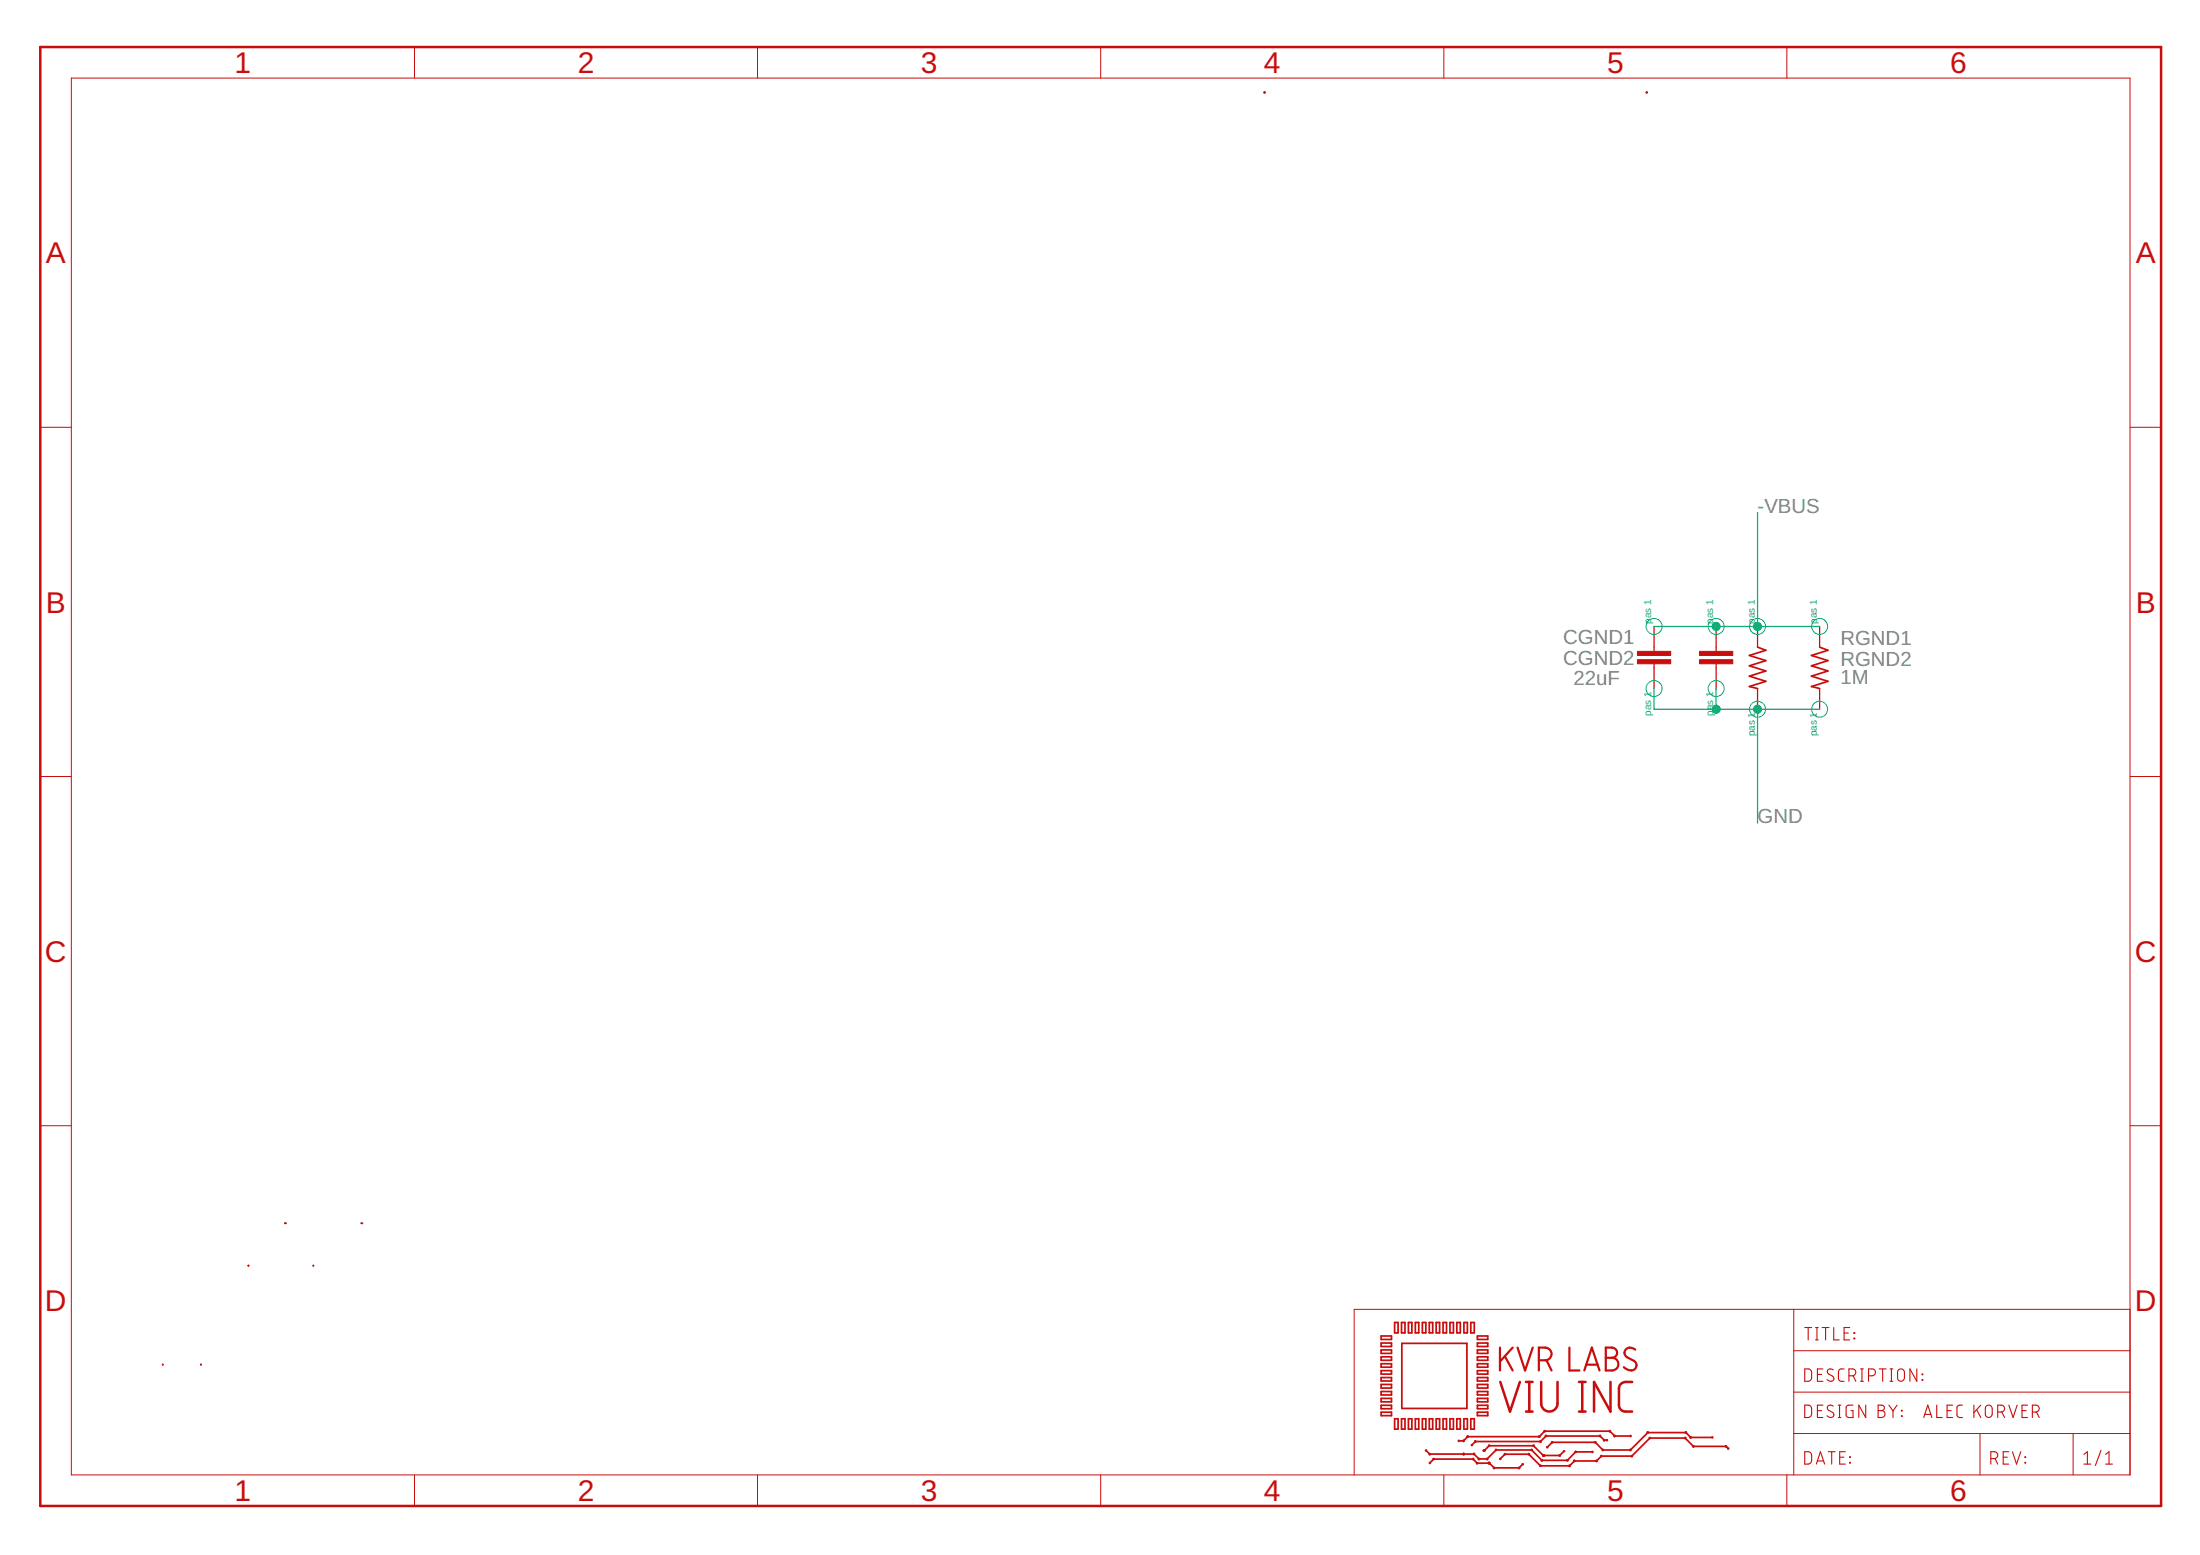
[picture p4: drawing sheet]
<svg xmlns="http://www.w3.org/2000/svg" width="297mm" height="210mm" viewBox="0 0 297 210" stroke-linecap="round" stroke-linejoin="round" font-family="sans-serif">
<g fill="none" stroke="#c90d0c" stroke-width=".14">
<path d="M9.6 10.5h278v188.6h-278zM56 6.3v4.2M102.3 6.3v4.2M148.6 6.3v4.2M194.9 6.3v4.2M241.3 6.3v4.2M5.4 57.7h4.2M287.6 57.7h4.2M5.4 104.8h4.2M287.6 104.8h4.2M5.4 152h4.2M287.6 152h4.2"/>
<path d="M242.2 176.7v22.4M287.6 176.7h-104.8v22.4M56 199.1v4.2M102.3 199.1v4.2M148.6 199.1v4.2M194.9 199.1v4.2M241.3 199.1v4.2M242.2 193.5h45.4M242.2 187.9h45.4M242.2 182.3h45.4M267.3 193.5v5.6M279.9 193.5v5.6"/>
</g>
<g fill="none" stroke="#c90d0c" stroke-width=".23">
<path d="M170.8 12.4v.1M170.8 12.4l-.1 .1M170.8 12.4v.2M222.3 12.4l.1 .1M222.3 12.4v.1M222.3 12.4v.2M237.3 87.4l1.1 .4-2.2 .7 2.2 .7-2.2 .7 2.2 .7-2.2 .7 2.2 .7-2.2 .7 1.1 .2M245.7 87.4l1.1 .4-2.2 .7 2.2 .7-2.2 .7 2.2 .7-2.2 .7 2.2 .7-2.2 .7 1.1 .2M33.5 170.8h.1M33.5 170.8v.1M38.5 165.1h.1M42.3 170.9h.1"/>
<path d="M48.8 165.1h.1M188.3 178.5h.5v1.4h-.5zM189.2 178.5h.5v1.4h-.5zM190.2 178.5h.4v1.4h-.4zM191.1 178.5h.5v1.4h-.5zM192 178.5h.5v1.4h-.5zM193 178.5h.4v1.4h-.4zM193.9 178.5h.5v1.4h-.5zM194.8 178.5h.5v1.4h-.5zM195.8 178.5h.4v1.4h-.4zM196.7 178.5h.5v1.4h-.5zM197.7 178.5h.4v1.4h-.4z"/>
<path d="M198.6 178.5h.5v1.4h-.5zM22 184.2h.1M27.1 184.2h.1M186.5 187.8h1.4v.5h-1.4zM186.5 180.3h1.4v.5h-1.4zM186.5 181.3h1.4v.5h-1.4zM186.5 182.2h1.4v.5h-1.4zM186.5 183.2h1.4v.4h-1.4zM186.5 184.1h1.4v.5h-1.4zM186.5 185h1.4v.5h-1.4zM186.5 185.9h1.4v.5h-1.4zM186.5 186.9h1.4v.5h-1.4z"/>
<path d="M186.5 188.8h1.4v.4h-1.4zM186.5 189.7h1.4v.5h-1.4zM186.5 190.6h1.4v.5h-1.4zM188.3 191.5h.5v1.4h-.5zM189.2 191.5h.5v1.4h-.5zM189.3 181.3h8.8v8.8h-8.8zM190.2 191.5h.4v1.4h-.4zM191.1 191.5h.5v1.4h-.5zM192 191.5h.5v1.4h-.5zM192.6 195.8l.4 .5h6l.7 .6h1.1l1.2-1.2h4.8l1.4 1.4h3.4l1.1-1.1h2.3M192.6 195.7l-.1 .1v.1M193 191.5h.4v1.4h-.4z"/>
<path d="M193 197.4l.1 .1M193 196.2v.2M193.1 197.5l.5-.5h5.3l.6 .5h1.6l.6 .6h3.4l.5-.4M193.1 196.2l-.1 .1M193.5 196.9l.1 .1M193.6 196.9v.1M193.9 191.5h.5v1.4h-.5zM194.8 191.5h.5v1.4h-.5zM195.8 191.5h.4v1.4h-.4zM196.7 191.5h.5v1.4h-.5zM197 194.4v.2M197.5 194.4v.1h.2"/>
<path d="M197.6 196.2l.1 .1M197.6 196.2h.1v.1M197.6 194.4v.2M197.6 196.2v.2M197.6 196.2l-.1 .1h.1M197.7 191.5h.4v1.4h-.4zM198.1 193.9l.1 .1M198.2 193.8v.2M198.6 191.5h.5v1.4h-.5zM198.7 195l.1 .1M198.9 196.9h.1l-.1 .1M198.9 196.9l-.1 .1"/>
<path d="M199 196.2v.1M199.1 196.2h-.2l.1 .1M199.2 194.5v.1M199.2 194.5v.2M199.5 197.4l-.1 .1 .1 .1M199.5 187.8h1.4v.5h-1.4zM199.5 182.2h1.4v.5h-1.4zM199.5 180.3h1.4v.5h-1.4zM199.5 181.3h1.4v.5h-1.4zM199.5 183.2h1.4v.4h-1.4zM199.5 184.1h1.4v.5h-1.4zM199.5 185h1.4v.5h-1.4z"/>
<path d="M199.5 185.9h1.4v.5h-1.4zM199.5 186.9h1.4v.5h-1.4zM199.5 188.8h1.4v.4h-1.4zM199.5 189.7h1.4v.5h-1.4zM199.5 190.6h1.4v.5h-1.4zM199.5 197.5l-.1 .1M199.7 196.9v.1M199.7 196.9v.1h-.1M200.3 195.7v.2M200.3 195.8l.8-.6h6l1.3 1.3h2.2l.6-.6M200.4 195.7v.2h.1M200.4 195.7l.1 .1-.1 .1"/>
<path d="M200.7 196.9v.1h.2M200.8 196.9v.1M201 195.1l.1 .1M201 197.4v.1M201 197.5h.1M201.1 195.1v.1M201.1 197.4v.1h-.1M201.1 197.5l-.1-.1 .1 .1-.1 .1M201.1 197.4h-.1v.1M201.7 198.1v.1M201.8 198.1v.1h-.1M202 195.7l.1 .1"/>
<path d="M202 195.7v.1M202.5 196.9v.1h.1M203.1 196.3h.2h-.1M203.2 196.2v.2M205 198.1v.1h.1M205.1 198.1v.1M205.5 197.6h.1v.1M206.4 196.2l.1 .1-.1 .1M206.5 196.3h-.1M206.8 195.7v.1M206.8 195.7l-.1 .1M207.1 195.1v.1"/>
<path d="M207.1 195.1h-.1v.1M207.8 193.9v.1h.1M207.8 193.8v.2M207.9 194.5v.1h.1M208 197.8v.1M208 194.5v.2M208 197.8v.1h-.1M208.2 197v.2M208.2 197.1v.1h-.1M208.4 196.4v.1M208.4 196.4h.1v.1zM208.4 196.4l-.1 .1"/>
<path d="M208.4 196.4l.1 .1h-.1v-.1M208.4 196.5h.1M208.5 193.1h.1v.2M208.6 193.1v.2M208.7 193.8h.1v.1M208.7 193.8v.1M208.9 195.3v.1h.1M209.5 194.6l.1 .1M209.6 194.6v.2M210.5 196.4v.1h.2M210.6 196.4v.1M211.1 195.9h.1"/>
<path d="M211.6 197.1l.1 .1M211.6 197v.2M211.9 197.8v.1h.1M211.9 197.8v.1M212.5 197.1h.1v.2M212.6 197.1l-.1 .1 .1 .1M212.7 195.9h.1v.1M212.7 195.9v.2M215 195.9l.1 .1-.1 .1M215.4 194.6v.2M215.4 194.6h-.1v.1M215.5 197.1v.2h.1"/>
<path d="M215.6 197.1v.2M216 193.8v.1M216.1 193.8h-.1v.1M216.2 196.5l.1 .1M216.2 196.5v.1M216.4 195.6v.2M216.5 195.7v.1h-.1M216.6 194.3l-.1 .1 .1 .1M216.6 194.4v.1h-.1M217 194.3v.2M217 194.4h-.4l-.6-.6h-7.3l-.7 .8h-8.8l-.5 .5M217.4 193.1v.2"/>
<path d="M217.4 193.1l-.1 .1v.1M218 193.8h-.1l.1 .1M218.1 193.8v.1h-.1M220.1 195.7v.1h.1M220.1 193.8h.1l-.1 .1M220.1 195.6v.2M220.1 193.8h-2.1l-.6-.6h-8.8l-.8 .7h-9.6l-.6 .6h-.6M220.3 196.5v.1h.1M220.3 196.5v.1M222.4 193.3h.1v.1M222.5 193.3v.1M222.7 194.1l.1 .1"/>
<path d="M222.8 194.1v.1M227.5 194.1h.1l-.1 .1M227.6 194.1h-.1v.1M227.6 193.3v.1M227.7 193.3l-.1 .1M228.3 194h-.1l.1 .1M228.3 194v.1h-.1M228.6 195.2v.1M228.7 195.2l-.1 .1M231.2 194v.1M231.2 194h-2.9l-.7-.6h-5.1l-2.4 2.3h-3.7l-1-1h-5.8l-.7 .6M233 195.2v.1"/>
<path d="M233.1 195.2h-.1v.1M233.3 195.5l-.3-.3h-4.4l-1.1-1.1h-4.7l-2.5 2.5h-4.1l-.6 .6h-3l-.7 .7h-3.9l-1.6-1.6h-3.2l-.6 .6M233.4 195.5v.1h-.1"/>
</g>
<path d="M5.4 6.3h286.4v197h-286.4zM202.6 186.5l1.3 4 1.3-4M206 190.5h.9M206 186.5h.9M206.5 186.5v4M208.1 186.5v2.9a1.1 1.1 0 0 0 1.1 1.1 1.1 1.1 0 0 0 1.1-1.1v-2.9M213.2 190.5h.9M213.2 186.5h.9M213.6 186.5v4M217.4 186.5v4l-2.2-4v4M220.4 186.5a1.55 1.55 0 0 0-1.7 .5l-.1 .4v2.3a.87 .87 0 0 0 .9 .8h.9" fill="none" stroke="#c90d0c" stroke-width=".34"/>
<path d="M202.5 181.9v3.1M203.2 183.1l1 1.9M204.2 181.9l-1.7 1.9M204.9 181.9l1 3.1 1-3.1M207.8 183.6a1.53 1.53 0 0 0 1.5-.3 .86 .86 0 0 0 .1-.9 .86 .86 0 0 0-.8-.5h-.8v3.1M208.8 183.6l.7 1.4M211.9 181.9v3.1h1.4M213.9 185l1-3.1 1.1 3.1M214.2 184.2h1.5M216.8 181.9h.9a.69 .69 0 0 1 .6 .7 .69 .69 0 0 1-.6 .7 .86 .86 0 0 1 .8 .8 .86 .86 0 0 1-.8 .9h-.9zM216.8 183.3h.9M220.8 182.2a.81 .81 0 0 0-1-.3 .81 .81 0 0 0-.4 .9l.3 .4 .9 .5a.73 .73 0 0 1 .2 1.1 .73 .73 0 0 1-1.1 .1l-.5-.3" fill="none" stroke="#c90d0c" stroke-width=".3"/>
<g fill="none" stroke="#c90d0c" stroke-width=".15">
<path d="M243.7 179.2h.9M244.1 179.2v1.7M245.1 179.2h.4M245.3 179.2v1.7M246 179.2h1M246.5 179.2v1.7M247.6 179.2v1.7h.7M249 179.9h.6M249.7 179.2h-.7v1.7h.7M250.3 179.9l.1 .1zM243.7 196h.4a.47 .47 0 0 1 .5 .4v.8a.51 .51 0 0 1-.5 .4h-.4zM243.7 189.7h.4a.47 .47 0 0 1 .5 .4v.8a.51 .51 0 0 1-.5 .4h-.4z"/>
<path d="M243.7 184.8h.4a.47 .47 0 0 1 .5 .5v.7a.51 .51 0 0 1-.5 .5h-.4zM245.1 180.9h.4M245.2 197.6l.6-1.6 .6 1.6M245.4 197.2h.8M245.4 190.4h.6M245.4 185.5h.6M246.1 189.7h-.7v1.6h.7M246.1 184.8h-.7v1.7h.7M246.8 196h1M247.3 196v1.6M247.5 189.8a.43 .43 0 0 0-.6-.1 .43 .43 0 0 0 0 .7l.5 .2a.42 .42 0 0 1 .1 .7 .42 .42 0 0 1-.7-.1l-.1-.1M247.5 184.9a.43 .43 0 0 0-.6-.1 .43 .43 0 0 0 0 .7l.5 .3a.42 .42 0 0 1 .1 .6 .42 .42 0 0 1-.7 0l-.1-.2"/>
<path d="M248.2 189.7h.4M248.2 191.3h.4M248.4 189.7v1.6M248.4 196.7h.6M249 184.8h-.5l-.2 .2-.1 1.1a.4 .4 0 0 0 .4 .4h.4M249.2 196h-.8v1.6h.8M249.6 185.7h.5a.47 .47 0 0 0 .5-.4 .47 .47 0 0 0-.5-.5h-.5v1.7M249.7 196.7h.1zM249.7 197.4l.1 .1zM250.2 189.7h-.6a.36 .36 0 0 0-.3 .3v1a.36 .36 0 0 0 .3 .3h.6v-.9h-.3M250.2 185.7l.4 .8M250.3 180.6l.1 .1z"/>
<path d="M251.2 184.8h.4M251.2 186.5h.4M251.4 184.8v1.7M251.9 189.7v1.6l-.9-1.6v1.6M252.3 185.7h.5a.47 .47 0 0 0 .4-.4 .47 .47 0 0 0-.4-.5h-.5v1.7M253.6 189.7h.4a.37 .37 0 0 1 .4 .3 .37 .37 0 0 1-.4 .4 .47 .47 0 0 1 .5 .5 .47 .47 0 0 1-.5 .4h-.4zM253.6 190.4h.4M253.7 184.8h1M254.2 184.8v1.7M255 189.7l.6 .8M255.2 184.8h.4M255.2 186.5h.4"/>
<path d="M255.4 184.8v1.7M255.6 190.5v.8M256.1 189.7l-.5 .8M256.3 184.9a.47 .47 0 0 1 .5-.1 .47 .47 0 0 1 .3 .5v.7a.47 .47 0 0 1-.4 .5 .47 .47 0 0 1-.5-.5v-.9zM256.7 190.4l.1 .1zM256.7 191.1l.1 .1zM258.8 184.8v1.7l-.9-1.7v1.7M259.5 185.5l.1 .1zM259.5 186.2l.1 .1zM259.7 191.3l.6-1.6 .5 1.6M259.9 190.9h.8M261.5 189.7v1.6h.7"/>
<path d="M262.9 190.4h.5M263.6 189.7h-.7v1.6h.7M265 189.7h-.4a.36 .36 0 0 0-.4 .3v1a.36 .36 0 0 0 .4 .3h.4M266.5 189.7v1.6M266.9 190.3l.5 1M267.4 189.7l-.9 1M268.2 189.8a.47 .47 0 0 1 .5-.1 .47 .47 0 0 1 .3 .4v.8a.47 .47 0 0 1-.5 .4 .47 .47 0 0 1-.4-.4v-1zM268.8 196.9h.5a.47 .47 0 0 0 .4-.5 .47 .47 0 0 0-.4-.4h-.5v1.6M269.4 196.9l.3 .7M269.7 190.6h.5a.47 .47 0 0 0 .5-.5 .47 .47 0 0 0-.5-.4h-.5v1.6M270.3 190.6l.4 .7M270.5 196.7h.5"/>
<path d="M271.2 196h-.7v1.6h.7M271.2 189.7l.6 1.6 .6-1.6M271.7 196l.6 1.6 .5-1.6M273 190.4h.6M273.4 197.4l.1 .1zM273.4 196.7h.1zM273.7 189.7h-.7v1.6h.7M274.4 190.6h.5a.47 .47 0 0 0 .4-.5 .47 .47 0 0 0-.4-.4h-.5v1.6M275 190.6l.3 .7M281.4 197.6h.9M281.4 196.3l.4-.3v1.6M283.7 195.8l-.8 2"/>
<path d="M284.3 197.6h.9M284.3 196.3l.5-.3v1.6"/>
</g>
<path d="M223.3 84.6v3.3M223.3 89.6v3.3M231.7 84.6v3.3M231.7 89.6v3.3M237.3 84.6v2.8M237.3 92.9v2.8M245.7 84.6v2.8M245.7 92.9v2.8" fill="none" stroke="#c90d0c" stroke-width=".17"/>
<g fill="#c90d0c" stroke="#c90d0c" stroke-width=".14">
<path d="M221.1 89h4.5v.6h-4.5z"/>
<path d="M221.1 87.9h4.5v.6h-4.5z"/>
<path d="M229.5 89h4.5v.6h-4.5z"/>
<path d="M229.5 87.9h4.5v.6h-4.5z"/>
</g>
<g fill="none" stroke="#0dab76" stroke-width=".14">
<circle cx="223.3" cy="84.6" r="1.08"/>
<circle cx="223.3" cy="92.9" r="1.08"/>
<circle cx="231.7" cy="92.9" r="1.08"/>
<circle cx="231.7" cy="84.6" r="1.08"/>
<circle cx="237.3" cy="84.6" r="1.08"/>
<circle cx="237.3" cy="95.7" r="1.08"/>
<circle cx="245.7" cy="95.7" r="1.08"/>
<circle cx="245.7" cy="84.6" r="1.08"/>
</g>
<path d="M237.3 69.2v15.4M223.3 84.6h22.4M223.3 92.9v2.8h22.4M231.7 92.9v2.8M237.3 95.7v15.4" fill="none" stroke="#0dab76" stroke-width=".17"/>
<g fill="#0dab76" stroke="#0dab76" stroke-width=".14">
<circle cx="237.3" cy="84.6" r=".55"/>
<circle cx="231.7" cy="84.6" r=".55"/>
<circle cx="237.3" cy="95.7" r=".55"/>
<circle cx="231.7" cy="95.7" r=".55"/>
</g>
<g font-size="4" fill="#c90d0c">
<text x="31.7" y="9.9">1</text>
<text x="78" y="9.9">2</text>
<text x="124.3" y="9.9">3</text>
<text x="170.7" y="9.9">4</text>
<text x="217" y="9.9">5</text>
<text x="263.3" y="9.9">6</text>
<text x="6.2" y="35.5">A</text>
<text x="288.4" y="35.5">A</text>
<text x="6.2" y="82.7">B</text>
<text x="288.4" y="82.7">B</text>
<text x="6.1" y="129.8">C</text>
<text x="288.2" y="129.8">C</text>
<text x="6.1" y="177">D</text>
<text x="288.2" y="177">D</text>
<text x="31.7" y="202.6">1</text>
<text x="78" y="202.6">2</text>
<text x="124.3" y="202.6">3</text>
<text x="170.7" y="202.6">4</text>
<text x="217" y="202.6">5</text>
<text x="263.3" y="202.6">6</text>
</g>
<g font-size="2.8" fill="#808080">
<text x="237.3" y="69.2">-VBUS</text>
<text x="211" y="89.7">CGND2</text>
<text x="211" y="86.9">CGND1</text>
<text x="248.5" y="87.1">RGND1</text>
<text x="248.5" y="89.9">RGND2</text>
<text x="212.4" y="92.5">22uF</text>
<text x="248.5" y="92.4">1M</text>
<text x="237.3" y="111.1">GND</text>
</g>
<g font-size="1.3" fill="#0dab76">
<text x="222.9" y="84.2" transform="rotate(-90 222.9 84.2)">pas 1</text>
<text x="231.3" y="84.2" transform="rotate(-90 231.3 84.2)">pas 1</text>
<text x="236.9" y="84.2" transform="rotate(-90 236.9 84.2)">pas 1</text>
<text x="245.3" y="84.2" transform="rotate(-90 245.3 84.2)">pas 1</text>
<text x="222.9" y="96.6" transform="rotate(-90 222.9 96.6)">pas 1</text>
<text x="231.3" y="96.6" transform="rotate(-90 231.3 96.6)">pas 1</text>
<text x="236.9" y="99.4" transform="rotate(-90 236.9 99.4)">pas 1</text>
<text x="245.3" y="99.4" transform="rotate(-90 245.3 99.4)">pas 1</text>
</g>
</svg>
